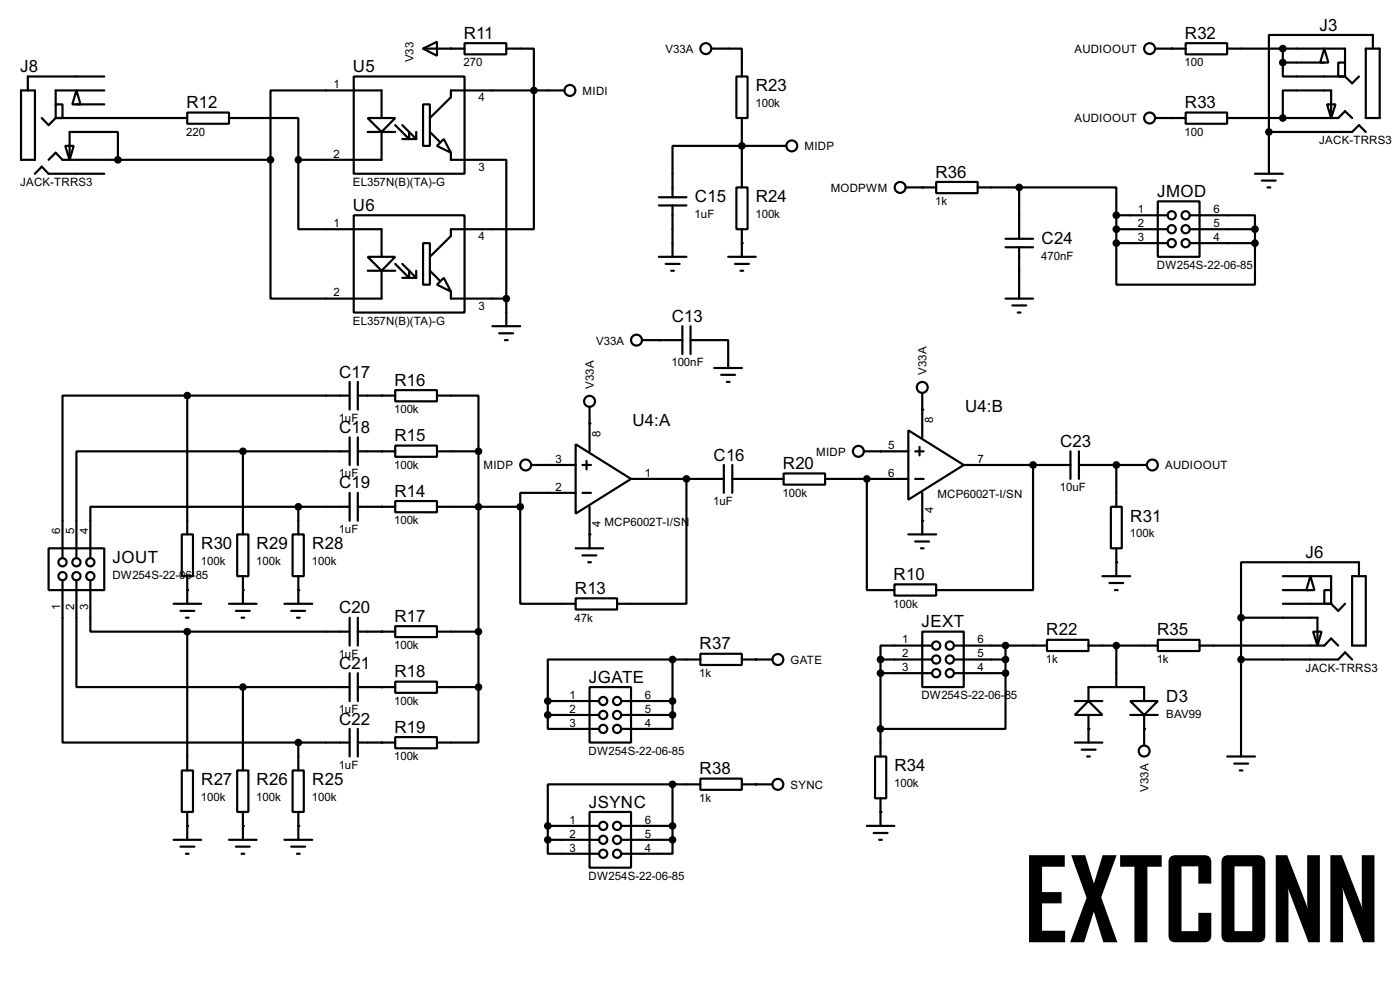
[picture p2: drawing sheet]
<svg xmlns="http://www.w3.org/2000/svg" width="256mm" height="180mm" viewBox="0 0 256 180" stroke-linecap="round" stroke-linejoin="round" font-family="sans-serif">
<g fill="none" stroke="#000" stroke-width=".4">
<path d="M3.9 16.6h2.5v12.7h-2.5zM10.2 19.1h1.3v2.5h-1.3zM14 16.6l.8 2.5h-1.5zM14 19.1h5.1M19.1 16.6h-8.9v2.5M19.1 14h-14v2.6M64.8 14h20.3v17.8h-20.3zM77.5 19.1h1.3v7.6h-1.3zM77.5 8.9l2.6-1.2v2.5zM77.5 8.9h7.6M85.1 7.9h7.7v2.1h-7.7zM92.8 8.9h5v33.1h-15.2v1.2l-3.8 3.8"/>
<path d="M103.4 16.6h-20.8v1.2l-3.8 3.8M130.4 8.9h5.5v5.1M134.9 14h2.1v7.6h-2.1zM211.6 8.9h5.6M217.2 7.9h7.6v2.1h-7.6zM224.8 8.9h21.6v2.6M235 11.5v2.5h11.4l1.3 1.3 1.3-1.3M235 8.9v2.6M235 11.5h7.6M242.6 8.9l.8 2.6h-1.5zM243.1 19.1h1.6l-.8 2.5zM245.2 11.5h1.2v2.5h-1.2z"/>
<path d="M250.2 8.9h2.6v12.7h-2.6zM251.5 8.9v-2.5h-19v17.8M6.4 31.8l1.3-1.3 1.2 1.3h10.2M7.7 21.6l1.2 1.3 1.3-1.3h24.1M8.9 29.3l1.3-1.3 1.3 1.3h38.1M12 26.7h1.5l-.7 2.6zM12.8 29.3v-5.1h8.8v5.1M34.3 20.6h7.7v2.1h-7.7zM42 21.6h12.7v7.7M49.6 29.3v25.4h20.3v-5.1M54.7 29.3v12.7h15.2v5M64.8 39.4h20.3v17.8h-20.3z"/>
<path d="M67.4 21.6h5l-2.5 2.6zM67.4 24.2h5M69.9 21.6v-5h-20.3v12.7M69.9 24.2v5.1h-15.2M72.4 22.9l2.6 2.6v-1.3M73.7 22.9l2.6 2.6M73.7 25.5h2.6M76.3 24.2v1.3M78.8 24.2l1.8 1.8M81.3 25.5l1.3 2.5-2.5-1.3zM82.6 28v1.3h10.2v25.4M120.7 36.1h5.1"/>
<path d="M120.7 37.6h5.1M123.2 37.6v9.4M134.9 34.3h2.1v7.7h-2.1zM135.9 21.6v12.7M144.1 26.7h-20.9v9.4M165.9 34.3h5.6M171.5 33.3h7.6v2.1h-7.6zM179.1 34.3h7.6M186.7 34.3h17.8v5.1M186.7 34.3v9.4M204.5 39.4v5.1M204.5 39.4h9.4"/>
<path d="M211.6 21.6h5.6M212.1 36.9h7.7v10.1h-7.7zM217.2 20.6h7.6v2.1h-7.6zM218 39.4h11.9v2.6M224.8 21.6h20.4l1.2-1.2 1.3 1.2M229.9 31.8h5.1M231.2 33.1h2.5M232.2 34.3h.5M232.5 24.2v7.6M232.5 24.2h15.2l1.3-1.3 1.2 1.3M235 21.6v-5h8.9v5M67.4 47h5l-2.5 2.6z"/>
<path d="M67.4 49.6h5M72.4 48.3l2.6 2.6v-1.3M73.7 48.3l2.6 2.6M73.7 50.9h2.6M76.3 49.6v1.3M77.5 44.5h1.3v7.6h-1.3zM78.8 49.6l1.8 1.8M81.3 50.9l1.3 2.5-2.5-1.3zM82.6 53.4v1.3h10.2M90.2 59.7h5.1M92.8 54.7v5M120.7 47h5.1"/>
<path d="M122 48.3h2.5M123 49.6h.5M125 59.7v5.1M126.5 59.7v5.1M133.4 47h5.1M134.7 48.3h2.5M135.7 49.6h.5M135.9 42v5M184.2 54.7h5.1M184.2 43.7h5.1M184.2 45.3h5.1M185.5 55.9h2.5"/>
<path d="M186.5 57.2h.5M186.7 45.3v9.4M204.5 44.5v7.6h25.4v-7.6M204.5 42h9.4M204.5 44.5h9.4M218 42h11.9M218 44.5h11.9M229.9 42v2.5M34.3 72.4h-22.8v29.8M34.3 72.4h29.8M34.3 72.4v25.4M64.1 69.9v5.1"/>
<path d="M65.6 72.4h6.8M65.6 69.9v5.1M72.4 71.4h7.7v2.1h-7.7zM80.1 72.4h7.6v10.2M91.5 61h2.5M92.5 62.3h.5M108 74.5v8.1M117.7 62.3h7.3M126.5 62.3h6.9v5.1M130.9 67.4h5M132.1 68.6h2.6M133.2 69.9h.5"/>
<path d="M166.4 78.8l10.2 6.3-10.2 6.4zM169 71.9v8.2M33.3 97.8h2.1v7.7h-2.1zM43.5 97.8h2v7.7h-2zM44.5 82.6h-30.5v19.6M44.5 82.6h19.6M44.5 82.6v15.2M53.6 97.8h2.1v7.7h-2.1zM54.7 92.8h-38.1v9.4M54.7 92.8h9.4M54.7 92.8v5M64.1 80.1v5"/>
<path d="M64.1 90.2v5.1M65.6 82.6h6.8M65.6 92.8h6.8M65.6 80.1v5M65.6 90.2v5.1M72.4 81.6h7.7v2h-7.7zM72.4 91.7h7.7v2.1h-7.7zM80.1 82.6h7.6M80.1 92.8h15.2M87.7 82.6v43.2M95.3 92.8v17.7h10.2M97.3 85.1h8.2"/>
<path d="M105.5 81.3l10.1 6.4-10.1 6.3zM105.5 90.2h-10.2v2.6M106.7 85.1h1.6M106.7 90.2h1.6M107.5 84.4v1.5M108 92.8v7.6M115.6 87.7h17M125.8 87.7v22.8h-12.7M132.6 85.1v5.1M134.2 87.7h9.4M134.2 85.1v5.1M143.6 86.7h7.6v2h-7.6z"/>
<path d="M151.2 87.7h15.2M158.3 82.6h8.1M158.8 87.7v20.3h5.1M166.4 97.8h5.1M167.7 87.7h1.5M167.7 82.6h1.5M167.7 99.1h2.5M168.5 81.8v1.6M169 90.2v7.6M176.6 85.1h19.5M189.3 85.1v22.9h-17.8M196.1 82.6v5.1"/>
<path d="M197.7 85.1h12.4M197.7 82.6v5.1M203.5 92.8h2v7.6h-2zM204.5 85.1v7.7M8.9 100.4h10.2v7.6h-10.2zM11.5 106.2v29.7h43.2M14 106.2v19.6h30.5M16.6 106.2v9.4h17.7M31.8 110.5h5.1M33.1 111.8h2.5M34.1 113.1h.5M34.3 115.6h29.8"/>
<path d="M34.3 105.5v5M34.3 115.6v25.4M42 110.5h5M43.2 111.8h2.6M44.3 113.1h.5M44.5 105.5v5M52.1 110.5h5.1M53.4 111.8h2.5M54.4 113.1h.5M54.7 105.5v5M64.1 113.1v5.1M65.6 115.6h6.8"/>
<path d="M65.6 113.1v5.1M72.4 114.6h7.7v2h-7.7zM80.1 115.6h7.6M105.5 109.5h7.6v2.1h-7.6zM105.5 100.4h5M106.7 101.7h2.6M107.8 102.9h.5M128.3 119.7h7.6v2h-7.6zM163.9 107h7.6v2h-7.6zM168.7 100.4h.5M169 115.6h7.6v10.2h-7.6zM170.7 118.2h-9.4v2.5"/>
<path d="M174.8 118.2h17M184.2 118.2v5M191.8 117.1h7.6v2.1h-7.6zM199.4 118.2h12.7M202 105.5h5.1M203.3 106.7h2.5M204.3 108h.5M204.5 100.4v5.1M204.5 118.2v7.6M212.1 117.1h7.7v2.1h-7.7zM219.8 118.2h22.8l1.3-1.3 1.3 1.3M227.4 113.1v25.4"/>
<path d="M227.4 113.1h14v5.1M235 110.5h8.9l1.3 1.3 1.2-1.3M235 105.5h8.9v2.5M235 108h5.1M240.1 105.5l.7 2.5h-1.5zM240.6 115.6h1.5l-.7 2.6zM242.6 108h1.3v2.5h-1.3zM247.7 105.5h2.5v12.7h-2.5zM249 105.5v-2.6h-21.6v10.2M44.5 125.8h19.6M44.5 125.8v15.2M54.7 135.9h9.4"/>
<path d="M54.7 135.9v5.1M64.1 123.2v5.1M64.1 133.4v5.1M65.6 125.8h6.8M65.6 135.9h6.8M65.6 123.2v5.1M65.6 133.4v5.1M72.4 124.8h7.7v2h-7.7zM72.4 134.9h7.7v2.1h-7.7zM80.1 125.8h7.6M87.7 125.8v10.1h-7.6M100.4 130.9v2.5h9.4"/>
<path d="M100.4 130.9h9.4M100.4 128.3h9.4M100.4 128.3v2.6M108 125.8h7.6v10.1h-7.6zM113.8 130.9h9.4M113.8 128.3h9.4M123.2 130.9v2.5h-9.4M123.2 120.7h-22.8v7.6M123.2 120.7v10.2M123.2 120.7h5.1M135.9 120.7h5.6M160.3 138.5h2.1v7.6h-2.1z"/>
<path d="M161.3 120.7h9.4M161.3 120.7v17.8M161.3 123.2h9.4M174.8 120.7h9.4M174.8 123.2h9.4M184.2 123.2v10.2h-22.9M196.9 135.9h5.1M196.9 128.3h5.1M198.2 137.2h2.5M199.2 138.5h.5M199.4 128.3l2.6 2.6h-5.1zM199.4 128.3v-2.5h10.2v2.5"/>
<path d="M199.4 130.9v5M207.1 128.3h5l-2.5 2.6zM207.1 130.9h5M209.6 130.9v5.6M224.8 138.5h5.1M226.1 139.8h2.6M227.4 120.7h17.8l1.2-1.3 1.3 1.3M31.8 153.7h5.1M33.1 155h2.5M33.3 141h2.1v7.6h-2.1zM34.1 156.3h.5M34.3 148.6v5.1"/>
<path d="M42 153.7h5M43.2 155h2.6M43.5 141h2v7.6h-2zM44.3 156.3h.5M44.5 148.6v5.1M52.1 153.7h5.1M53.4 155h2.5M53.6 141h2.1v7.6h-2.1zM54.4 156.3h.5M54.7 148.6v5.1M100.4 153.7v2.6h9.4M100.4 151.2v2.5"/>
<path d="M100.4 153.7h9.4M100.4 151.2h9.4M108 148.6h7.6v10.2h-7.6zM113.8 153.7h9.4M113.8 151.2h9.4M123.2 153.7v2.6h-9.4M123.2 143.6h-22.8v7.6M123.2 143.6v10.1M123.2 143.6h5.1M128.3 142.5h7.6v2.1h-7.6zM135.9 143.6h5.6M158.8 151.2h5.1"/>
<path d="M160.1 152.5h2.5M161.1 153.7h.5M161.3 146.1v5.1M227.1 141h.5"/>
<circle cx="104.4" cy="16.6" r="1"/>
<circle cx="129.3" cy="8.9" r="1"/>
<circle cx="210.6" cy="8.9" r="1"/>
<circle cx="145" cy="26.7" r="1"/>
<circle cx="164.9" cy="34.3" r="1"/>
<circle cx="210.6" cy="21.6" r="1"/>
<circle cx="214.6" cy="39.4" r=".75"/>
<circle cx="217.2" cy="39.4" r=".75"/>
<circle cx="214.6" cy="42" r=".75"/>
<circle cx="214.6" cy="44.5" r=".75"/>
<circle cx="217.2" cy="42" r=".75"/>
<circle cx="217.2" cy="44.5" r=".75"/>
<circle cx="108" cy="73.5" r="1"/>
<circle cx="116.6" cy="62.3" r="1"/>
<circle cx="168.9" cy="70.9" r="1"/>
<circle cx="96.3" cy="85.1" r="1"/>
<circle cx="157.2" cy="82.6" r="1"/>
<circle cx="211.1" cy="85.1" r="1"/>
<circle cx="11.4" cy="102.9" r=".75"/>
<circle cx="11.4" cy="105.5" r=".75"/>
<circle cx="14" cy="102.9" r=".75"/>
<circle cx="14" cy="105.5" r=".75"/>
<circle cx="16.5" cy="102.9" r=".75"/>
<circle cx="16.5" cy="105.5" r=".75"/>
<circle cx="171.5" cy="118.2" r=".75"/>
<circle cx="174" cy="118.2" r=".75"/>
<circle cx="110.5" cy="128.3" r=".75"/>
<circle cx="110.5" cy="133.4" r=".75"/>
<circle cx="110.5" cy="130.9" r=".75"/>
<circle cx="113" cy="130.9" r=".75"/>
<circle cx="113" cy="128.3" r=".75"/>
<circle cx="113" cy="133.4" r=".75"/>
<circle cx="142.5" cy="120.7" r="1"/>
<circle cx="171.5" cy="123.2" r=".75"/>
<circle cx="171.5" cy="120.7" r=".75"/>
<circle cx="174" cy="120.7" r=".75"/>
<circle cx="174" cy="123.2" r=".75"/>
<circle cx="209.6" cy="137.5" r="1"/>
<circle cx="110.5" cy="156.3" r=".75"/>
<circle cx="110.5" cy="153.7" r=".75"/>
<circle cx="110.5" cy="151.2" r=".75"/>
<circle cx="113" cy="153.7" r=".75"/>
<circle cx="113" cy="151.2" r=".75"/>
<circle cx="113" cy="156.3" r=".75"/>
<circle cx="142.5" cy="143.6" r="1"/>
</g>
<g fill="#000">
<circle cx="82.6" cy="8.9" r=".2"/>
<circle cx="214.7" cy="8.9" r=".2"/>
<circle cx="169" cy="34.3" r=".2"/>
<circle cx="214.7" cy="21.6" r=".2"/>
<circle cx="135.9" cy="44.5" r=".2"/>
<circle cx="69.9" cy="72.4" r=".2"/>
<circle cx="108" cy="77.5" r=".2"/>
<circle cx="120.7" cy="62.3" r=".2"/>
<circle cx="169" cy="75" r=".2"/>
<circle cx="69.9" cy="92.8" r=".2"/>
<circle cx="69.9" cy="82.6" r=".2"/>
<circle cx="100.4" cy="85.1" r=".2"/>
<circle cx="108" cy="97.8" r=".2"/>
<circle cx="161.3" cy="82.6" r=".2"/>
<circle cx="169" cy="95.3" r=".2"/>
<circle cx="34.3" cy="108" r=".2"/>
<circle cx="44.5" cy="108" r=".2"/>
<circle cx="54.7" cy="108" r=".2"/>
<circle cx="69.9" cy="115.6" r=".2"/>
<circle cx="204.5" cy="102.9" r=".2"/>
<circle cx="69.9" cy="125.8" r=".2"/>
<circle cx="69.9" cy="135.9" r=".2"/>
<circle cx="138.5" cy="120.7" r=".2"/>
<circle cx="199.4" cy="133.4" r=".2"/>
<circle cx="209.6" cy="133.4" r=".2"/>
<circle cx="34.3" cy="151.2" r=".2"/>
<circle cx="44.5" cy="151.2" r=".2"/>
<circle cx="54.7" cy="151.2" r=".2"/>
<circle cx="138.5" cy="143.6" r=".2"/>
<circle cx="161.3" cy="148.6" r=".2"/>
</g>
<g fill="#000" stroke="#000" stroke-width=".4">
<circle cx="97.8" cy="16.6" r=".5"/>
<circle cx="235" cy="8.9" r=".5"/>
<circle cx="235" cy="11.5" r=".5"/>
<circle cx="21.6" cy="29.3" r=".5"/>
<circle cx="49.5" cy="29.3" r=".5"/>
<circle cx="54.6" cy="29.3" r=".5"/>
<circle cx="135.9" cy="26.7" r=".5"/>
<circle cx="186.7" cy="34.3" r=".5"/>
<circle cx="204.5" cy="39.4" r=".5"/>
<circle cx="232.4" cy="24.2" r=".5"/>
<circle cx="235" cy="21.6" r=".5"/>
<circle cx="92.7" cy="54.7" r=".5"/>
<circle cx="204.5" cy="42" r=".5"/>
<circle cx="204.5" cy="44.5" r=".5"/>
<circle cx="229.9" cy="44.5" r=".5"/>
<circle cx="229.9" cy="42" r=".5"/>
<circle cx="34.3" cy="72.4" r=".5"/>
<circle cx="44.5" cy="82.6" r=".5"/>
<circle cx="54.6" cy="92.8" r=".5"/>
<circle cx="87.6" cy="92.8" r=".5"/>
<circle cx="87.6" cy="82.6" r=".5"/>
<circle cx="95.3" cy="92.8" r=".5"/>
<circle cx="125.7" cy="87.7" r=".5"/>
<circle cx="158.8" cy="87.7" r=".5"/>
<circle cx="189.2" cy="85.1" r=".5"/>
<circle cx="204.5" cy="85.1" r=".5"/>
<circle cx="34.3" cy="115.6" r=".5"/>
<circle cx="87.6" cy="115.6" r=".5"/>
<circle cx="184.2" cy="118.2" r=".5"/>
<circle cx="204.5" cy="118.2" r=".5"/>
<circle cx="227.3" cy="113.1" r=".5"/>
<circle cx="44.5" cy="125.8" r=".5"/>
<circle cx="54.6" cy="135.9" r=".5"/>
<circle cx="87.6" cy="125.8" r=".5"/>
<circle cx="100.3" cy="128.3" r=".5"/>
<circle cx="100.3" cy="130.9" r=".5"/>
<circle cx="123.2" cy="130.9" r=".5"/>
<circle cx="123.2" cy="120.7" r=".5"/>
<circle cx="123.2" cy="128.3" r=".5"/>
<circle cx="161.3" cy="120.7" r=".5"/>
<circle cx="161.3" cy="123.2" r=".5"/>
<circle cx="161.3" cy="133.4" r=".5"/>
<circle cx="184.2" cy="123.2" r=".5"/>
<circle cx="184.2" cy="120.7" r=".5"/>
<circle cx="227.3" cy="120.7" r=".5"/>
<circle cx="100.3" cy="151.2" r=".5"/>
<circle cx="100.3" cy="153.7" r=".5"/>
<circle cx="123.2" cy="143.6" r=".5"/>
<circle cx="123.2" cy="151.2" r=".5"/>
<circle cx="123.2" cy="153.7" r=".5"/>
</g>
<text font-size="24.3" x="187.6" y="172.5">EXTCONN</text>
<g font-size="3.5">
<text x="241.7" y="5.6">J3</text>
<text x="85" y="7.1">R11</text>
<text x="217.1" y="7.1">R32</text>
<text x="3.7" y="13.2">J8</text>
<text x="64.7" y="13.2">U5</text>
<text x="138.5" y="16.7">R23</text>
<text x="34.2" y="19.8">R12</text>
<text x="217.1" y="19.8">R33</text>
<text x="171.4" y="32.5">R36</text>
<text x="64.7" y="38.6">U6</text>
<text x="127.3" y="37">C15</text>
<text x="138.5" y="37">R24</text>
<text x="212" y="36">JMOD</text>
<text x="190.8" y="44.6">C24</text>
<text x="123.1" y="58.9">C13</text>
<text x="62.1" y="69.1">C17</text>
<text x="72.3" y="70.6">R16</text>
<text x="115.9" y="78">U4:A</text>
<text x="176.8" y="75.5">U4:B</text>
<text x="62.1" y="79.3">C18</text>
<text x="72.3" y="80.8">R15</text>
<text x="194.2" y="81.8">C23</text>
<text x="62.1" y="89.4">C19</text>
<text x="130.7" y="84.3">C16</text>
<text x="143.4" y="85.9">R20</text>
<text x="72.3" y="90.9">R14</text>
<text x="207.1" y="95.5">R31</text>
<text x="36.9" y="100.5">R30</text>
<text x="47" y="100.5">R29</text>
<text x="57.2" y="100.5">R28</text>
<text x="20.6" y="103.1">JOUT</text>
<text x="163.7" y="106.2">R10</text>
<text x="239.2" y="102.1">J6</text>
<text x="62.1" y="112.3">C20</text>
<text x="72.3" y="113.8">R17</text>
<text x="105.3" y="108.7">R13</text>
<text x="128.2" y="118.9">R37</text>
<text x="168.8" y="114.8">JEXT</text>
<text x="191.7" y="116.3">R22</text>
<text x="212" y="116.3">R35</text>
<text x="62.1" y="122.4">C21</text>
<text x="72.3" y="124">R18</text>
<text x="107.9" y="125">JGATE</text>
<text x="213.7" y="128.5">D3</text>
<text x="62.1" y="132.6">C22</text>
<text x="72.3" y="134.1">R19</text>
<text x="36.9" y="143.7">R27</text>
<text x="47" y="143.7">R26</text>
<text x="57.2" y="143.7">R25</text>
<text x="128.2" y="141.7">R38</text>
<text x="163.9" y="141.2">R34</text>
<text x="107.9" y="147.8">JSYNC</text>
</g>
<g font-size="2.4">
<text x="75.8" y="11.4" transform="rotate(-90 75.8 11.4)">V33</text>
<text x="121.9" y="9.7">V33A</text>
<text x="196.8" y="9.7">AUDIOOUT</text>
<text x="61.1" y="16.2">1</text>
<text x="84.9" y="12.2">270</text>
<text x="106.7" y="17.3">MIDI</text>
<text x="217" y="12.2">100</text>
<text x="87.7" y="18.5">4</text>
<text x="138.4" y="19.6">100k</text>
<text x="196.8" y="22.4">AUDIOOUT</text>
<text x="34.1" y="24.9">220</text>
<text x="61.1" y="28.9">2</text>
<text x="147.4" y="27.5">MIDP</text>
<text x="217" y="24.9">100</text>
<text x="241.7" y="26.4">JACK-TRRS3</text>
<text x="3.7" y="34">JACK-TRRS3</text>
<text x="64.6" y="34">EL357N(B)(TA)-G</text>
<text x="87.7" y="31.2">3</text>
<text x="152.2" y="35.1">MODPWM</text>
<text x="61.1" y="41.6">1</text>
<text x="127.3" y="40">1uF</text>
<text x="138.4" y="40">100k</text>
<text x="171.3" y="37.6">1k</text>
<text x="208.5" y="39">1</text>
<text x="208.5" y="41.6">2</text>
<text x="222.3" y="39">6</text>
<text x="222.3" y="41.6">5</text>
<text x="87.7" y="43.9">4</text>
<text x="190.8" y="47.6">470nF</text>
<text x="208.5" y="44.1">3</text>
<text x="222.3" y="44.1">4</text>
<text x="211.9" y="49.2">DW254S-22-06-85</text>
<text x="61.1" y="54.3">2</text>
<text x="64.6" y="59.4">EL357N(B)(TA)-G</text>
<text x="87.7" y="56.7">3</text>
<text x="109.2" y="63.1">V33A</text>
<text x="108.8" y="71.1" transform="rotate(-90 108.8 71.1)">V33A</text>
<text x="123" y="67">100nF</text>
<text x="169.8" y="68.6" transform="rotate(-90 169.8 68.6)">V33A</text>
<text x="62.1" y="77.2">1uF</text>
<text x="72.2" y="75.7">100k</text>
<text x="171" y="77.5" transform="rotate(-90 171 77.5)">8</text>
<text x="110" y="80.1" transform="rotate(-90 110 80.1)">8</text>
<text x="149.5" y="83.4">MIDP</text>
<text x="162.7" y="82.2">5</text>
<text x="62.1" y="87.3">1uF</text>
<text x="72.2" y="85.8">100k</text>
<text x="88.6" y="85.9">MIDP</text>
<text x="101.8" y="84.7">3</text>
<text x="101.8" y="89.8">2</text>
<text x="118.2" y="87.3">1</text>
<text x="162.7" y="87.3">6</text>
<text x="179.1" y="84.7">7</text>
<text x="194.2" y="89.9">10uF</text>
<text x="213.4" y="85.9">AUDIOOUT</text>
<text x="72.2" y="96">100k</text>
<text x="130.7" y="92.4">1uF</text>
<text x="143.4" y="90.9">100k</text>
<text x="171" y="93.9" transform="rotate(-90 171 93.9)">4</text>
<text x="171.7" y="91.2">MCP6002T-I/SN</text>
<text x="11.1" y="97.8" transform="rotate(-90 11.1 97.8)">6</text>
<text x="13.6" y="97.8" transform="rotate(-90 13.6 97.8)">5</text>
<text x="16.1" y="97.8" transform="rotate(-90 16.1 97.8)">4</text>
<text x="62.1" y="97.5">1uF</text>
<text x="110" y="96.5" transform="rotate(-90 110 96.5)">4</text>
<text x="110.7" y="96.2">MCP6002T-I/SN</text>
<text x="207" y="98.4">100k</text>
<text x="20.6" y="106">DW254S-22-06-85</text>
<text x="36.8" y="103.5">100k</text>
<text x="47" y="103.5">100k</text>
<text x="57.2" y="103.5">100k</text>
<text x="11" y="111.7" transform="rotate(-90 11 111.7)">1</text>
<text x="13.6" y="111.7" transform="rotate(-90 13.6 111.7)">2</text>
<text x="16.1" y="111.7" transform="rotate(-90 16.1 111.7)">3</text>
<text x="105.3" y="113.8">47k</text>
<text x="163.7" y="111.2">100k</text>
<text x="72.2" y="118.8">100k</text>
<text x="165.3" y="117.8">1</text>
<text x="179.1" y="117.8">6</text>
<text x="62.1" y="120.4">1uF</text>
<text x="128.1" y="123.9">1k</text>
<text x="144.8" y="121.5">GATE</text>
<text x="165.3" y="120.3">2</text>
<text x="165.3" y="122.8">3</text>
<text x="179.1" y="120.3">5</text>
<text x="179.1" y="122.8">4</text>
<text x="191.6" y="121.4">1k</text>
<text x="211.9" y="121.4">1k</text>
<text x="239.1" y="122.9">JACK-TRRS3</text>
<text x="62.1" y="130.5">1uF</text>
<text x="72.2" y="129">100k</text>
<text x="104.3" y="127.9">1</text>
<text x="104.3" y="130.5">2</text>
<text x="118.2" y="127.9">6</text>
<text x="118.2" y="130.5">5</text>
<text x="168.8" y="128">DW254S-22-06-85</text>
<text x="213.6" y="131.4">BAV99</text>
<text x="104.3" y="133">3</text>
<text x="118.2" y="133">4</text>
<text x="62.1" y="140.7">1uF</text>
<text x="72.2" y="139.2">100k</text>
<text x="107.8" y="138.1">DW254S-22-06-85</text>
<text x="36.8" y="146.6">100k</text>
<text x="47" y="146.6">100k</text>
<text x="57.2" y="146.6">100k</text>
<text x="128.1" y="146.8">1k</text>
<text x="144.8" y="144.4">SYNC</text>
<text x="163.8" y="144.1">100k</text>
<text x="210.4" y="144.9" transform="rotate(-90 210.4 144.9)">V33A</text>
<text x="104.3" y="150.8">1</text>
<text x="104.3" y="153.3">2</text>
<text x="104.3" y="155.9">3</text>
<text x="118.2" y="150.8">6</text>
<text x="118.2" y="153.3">5</text>
<text x="118.2" y="155.9">4</text>
<text x="107.8" y="161">DW254S-22-06-85</text>
</g>
</svg>
